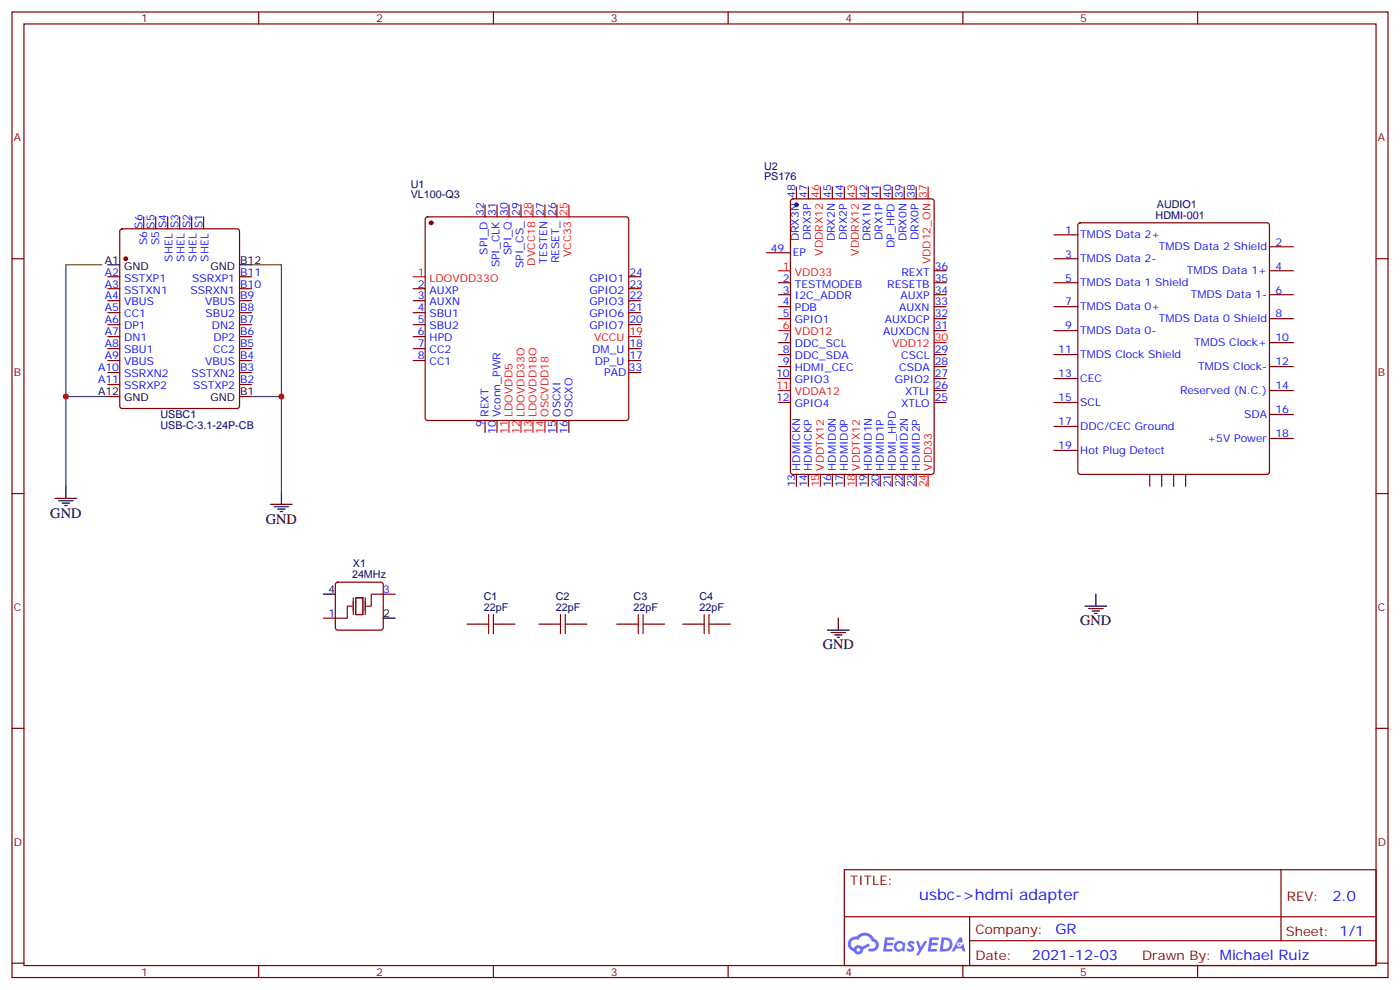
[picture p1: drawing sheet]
<svg xmlns="http://www.w3.org/2000/svg" width="412mm" height="292mm" viewBox="0 0 412 292" stroke-linecap="round" stroke-linejoin="round" font-family="sans-serif">
<g fill="none" stroke="#870000" stroke-width=".35">
<path d="M3.5 3.5h405.4v284.4h-405.4zM7.1 7.1h398.2v277.2h-398.2zM76.2 3.5v3.6M145.3 3.5v3.6M214.5 3.5v3.6M283.6 3.5v3.6M352.8 3.5v3.6M3.5 76.2h3.6M405.3 76.2h3.6M3.5 145.3h3.6M405.3 145.3h3.6M3.5 214.5h3.6"/>
<path d="M405.3 214.5h3.6M248.7 256.1h156.6v28.2h-156.6zM377.3 256.1v20.9M248.7 270h156.5M285.6 277h119.6M285.6 270v14.1M3.5 283.6h3.6M76.2 284.3v3.6M145.3 284.3v3.6M214.5 284.3v3.6M283.6 284.3v3.6M352.8 284.3v3.6"/>
<path d="M405.3 283.6h3.6"/>
</g>
<g fill="#5487ff">
<path d="M267.7 277.3a1.22 1.22 0 0 1 1.7 .3l-.4 .5a.47 .47 0 0 0-.3-.4 .47 .47 0 0 0-.5 .2l.1 .3a1.14 1.14 0 0 1 .8 1.7 1.14 1.14 0 0 1-1.9 0l-.2-.2 .5-.5 .7 .4a.29 .29 0 0 0 .3-.3 .29 .29 0 0 0-.2-.3 1.04 1.04 0 0 1-.6-1.7z"/>
<path d="M260.7 276h2.4l.3 .2-.2 .5-1.8 .1-.1 .8h1.5l.3 .4-.3 .4h-1.6l-.2 1.1h1.7l.2 .3-.2 .3-2.6 .1z"/>
<path d="M273.8 276h2.4l.3 .2-.1 .5-1.8 .1-.2 .8h1.6l.3 .4-.4 .4h-1.6l-.1 1.1h1.7l.2 .3-.2 .3-2.6 .1z"/>
<path d="M282.6 276.1h.7l.3 1.2-.6 .3a.69 .69 0 0 0-1 .3 .69 .69 0 0 0 .4 1 .69 .69 0 0 0 .9-.7l.5-.2 .6 2.2h-.8l-.2-.9h-1.8l-.5 .9h-.8z"/>
<path d="M269.8 277.1h.8l.6 1.8 1.1-1.8h.9l-2.6 4.2h-.8l.9-1.5z"/>
<path d="M277.4 276.1l-.6 4.1h1.3a2.11 2.11 0 0 0 2.5-2.1 2.11 2.11 0 0 0-2.5-2zM278.1 276.8a1.39 1.39 0 0 1 1.7 1.4 1.39 1.39 0 0 1-1.8 1.3h-.3z"/>
<path d="M263.7 277.7a1.54 1.54 0 0 0-.1 2.1 1.54 1.54 0 0 0 2.2 .2l.6 .2 .3-2.3-.2-.2-.4-.1a1.49 1.49 0 0 0-2.4 .1zM264 278.7a.94 .94 0 0 1 1.8 0 .94 .94 0 0 1-1.8 0z"/>
<path d="M250.4 276.4a2.18 2.18 0 0 0 1.1 3.7 1.44 1.44 0 0 0 1.6 1 1.44 1.44 0 0 0 1.2-1.5l2-1-.5-.8-1.9 1a1.47 1.47 0 0 0-2.4 .4 1.39 1.39 0 0 1-.7-1.9 1.39 1.39 0 0 1 2-.5 2.12 2.12 0 0 1 2.2-1.3 2.12 2.12 0 0 1 1.9 1.7 1.14 1.14 0 0 1 1.1 1.4 1.14 1.14 0 0 1-1.7 .8 .43 .43 0 0 0-.5 .3 .43 .43 0 0 0 .4 .5 1.98 1.98 0 0 0 2.5-1.2 1.98 1.98 0 0 0-1.2-2.5 3.1 3.1 0 0 0-5.3-.7l-.9 .1zM252.3 279.7a.55 .55 0 0 1 1.1 0 .55 .55 0 0 1-1.1 0z"/>
<circle cx="282.6" cy="278.1" r=".26"/>
</g>
<g fill="none" stroke="#870000" stroke-width=".35">
<path d="M233.1 58.8l.4-.2h41l.6 .4 .1 80-.5 .6-41.2 .1-.6-.5-.1-79.9zM234.6 55v3.6M238.1 55v3.6M245.2 55v3.6M248.7 55v3.6M255.8 55v3.6M259.3 55v3.6M262.8 55v3.6M266.3 55v3.6M269.9 55v3.6M35.5 67.6l.5-.2h33.8l.7 .4 .1 51.8-.5 .6-34.1 .1-.7-.5v-51.7zM42.3 63.9v3.5"/>
<path d="M45.9 63.9v3.5M49.4 63.9v3.5M52.9 63.9v3.5M56.4 63.9v3.5M60 63.9v3.5M125.5 64.1l.4-.2h58.6l.5 .2 .2 .5v58.5l-.2 .5-.5 .2h-58.6l-.5-.2-.2-.5v-58.5zM142.9 60.3v3.6M146.4 60.3v3.6M149.9 60.3v3.6M153.5 60.3v3.6M160.5 60.3v3.6M164 60.3v3.6"/>
<path d="M225.8 74.4h7M275.2 79.7h3.5M310.4 76.2h7.1M310.4 69.1h7.1M317.7 65.8l.5-.2h55l.5 .2 .2 .5v72.7l-.2 .5-.5 .2h-55l-.5-.2-.2-.5v-72.7zM373.9 79.7h7.1M373.9 72.7h7.1M31.7 85h3.6M31.7 88.5h3.6M31.7 92.1h3.6M31.7 95.6h3.6M31.7 99.1h3.6"/>
<path d="M31.7 81.5h3.6M70.6 85h3.5M70.6 88.5h3.5M70.6 92.1h3.5M70.6 95.6h3.5M70.6 99.1h3.5M70.6 81.5h3.5M121.7 85h3.5M121.7 88.5h3.5M121.7 92.1h3.5M121.7 95.6h3.5M121.7 99.1h3.5"/>
<path d="M185.2 85h3.5M185.2 88.5h3.5M185.2 92.1h3.5M185.2 95.6h3.5M185.2 81.5h3.5M229.3 83.3h3.5M229.3 86.8h3.5M229.3 90.3h3.5M229.3 93.8h3.5M275.2 83.3h3.5M275.2 86.8h3.5M275.2 90.3h3.5"/>
<path d="M275.2 93.8h3.5M275.2 97.4h3.5M310.4 83.3h7.1M310.4 90.3h7.1M310.4 97.4h7.1M373.9 86.8h7.1M373.9 93.8h7.1M31.7 102.7h3.6M31.7 106.2h3.6M31.7 109.7h3.6M31.7 113.2h3.6M70.6 102.7h3.5"/>
<path d="M70.6 106.2h3.5M70.6 109.7h3.5M70.6 113.2h3.5M121.7 102.7h3.5M121.7 106.2h3.5M185.2 102.7h3.5M185.2 106.2h3.5M185.2 109.7h3.5M229.3 100.9h3.5M229.3 104.4h3.5M229.3 107.9h3.5M229.3 111.5h3.5"/>
<path d="M229.3 118.5h3.5M275.2 104.4h3.5M275.2 107.9h3.5M275.2 111.5h3.5M275.2 118.5h3.5M275.2 115h3.5M310.4 104.4h7.1M310.4 111.5h7.1M310.4 118.5h7.1M373.9 100.9h7.1M373.9 107.9h7.1M373.9 115h7.1"/>
<path d="M142.9 123.8v3.6M146.4 123.8v3.6M164 123.8v3.6M167.6 123.8v3.6M234.6 139.7v3.5M238.1 139.7v3.5M245.2 139.7v3.5M248.7 139.7v3.5M255.8 139.7v3.5M259.3 139.7v3.5M262.8 139.7v3.5M266.3 139.7v3.5"/>
<path d="M269.9 139.7v3.5M310.4 132.6h7.1M310.4 125.6h7.1M338.7 139.7v3.5M342.2 139.7v3.5M345.7 139.7v3.5M349.2 139.7v3.5M373.9 129.1h7.1M373.9 122.1h7.1M99 171.7l.5-.2h12.7l.5 .2 .2 .5v12.7l-.2 .5-.5 .2h-12.7l-.5-.3-.2-.4v-12.7zM112.9 175h3.5M95.2 182h3.6"/>
<path d="M137.6 183.8h3.5M148.2 183.8h3.5M158.7 183.8h3.6M169.3 183.8h3.6M181.7 183.8h3.5M192.3 183.8h3.5M201.1 183.8h3.5M211.7 183.8h3.5"/>
</g>
<g fill="#870000" stroke="#870000" stroke-width=".35">
<circle cx="127" cy="65.6" r=".53"/>
<circle cx="234.6" cy="60.3" r=".53"/>
<circle cx="37" cy="76.2" r=".53"/>
</g>
<g fill="none" stroke="#f00" stroke-width=".35">
<path d="M241.7 55v3.6M252.2 55v3.6M273.4 55v3.6M157 60.3v3.6M167.6 60.3v3.6M229.3 79.7h3.5M121.7 81.5h3.5M185.2 99.1h3.5M229.3 97.4h3.5M229.3 115h3.5M275.2 100.9h3.5M149.9 123.8v3.6"/>
<path d="M153.5 123.8v3.6M157 123.8v3.6M160.5 123.8v3.6M241.7 139.7v3.5M252.2 139.7v3.5M273.4 139.7v3.5"/>
</g>
<g fill="none" stroke="#000" stroke-width=".35">
<path d="M31.7 78h3.6M70.6 78h3.5M31.7 116.8h3.6M70.6 116.8h3.5M16.2 146.8h6.4M17.3 147.5h4.2M18.3 148.2h2.2M19 148.9h.8M19.4 143.2v3.6M79.7 148.5h6.4M80.8 149.2h4.2M81.8 149.9h2.2"/>
<path d="M82.5 150.6h.8M82.9 145v3.5M95.2 175h3.6M319.6 178.5h6.4M320.7 179.2h4.2M321.7 179.9h2.1M322.8 175v3.5M112.9 182h3.5M243.8 185.6h6.3M244.8 186.3h4.3M245.9 187h2.1M246.6 187.7h.7"/>
<path d="M246.9 182v3.6M322.4 180.6h.7"/>
</g>
<path d="M103.7 178.5h-1.4v3.5h-3.5M104.1 176v5M104.8 176h2.1v5h-2.1zM107.6 176v5M112.9 175h-3.5v3.5h-1.5" fill="none" stroke="#870012" stroke-width=".35"/>
<g fill="none" stroke="#a10000" stroke-width=".35">
<path d="M141.1 183.8h2.8M143.9 181v5.6M145.3 183.8h2.9M145.3 181v5.6M162.3 183.8h2.8M165.1 181v5.6M166.5 183.8h2.8M166.5 181v5.6M185.2 183.8h2.8M188 181v5.6M189.4 183.8h2.9M189.4 181v5.6"/>
<path d="M204.6 183.8h2.8M207.4 181v5.6M208.8 183.8h2.9M208.8 181v5.6"/>
</g>
<path d="M30 78h-10.6v65.2M74.1 78h8.8v67M19.4 116.8h12.3M74.1 116.8h8.8" fill="none" stroke="#008700" stroke-width=".35"/>
<g fill="#c00">
<circle cx="19.4" cy="116.8" r=".88"/>
<circle cx="82.9" cy="116.8" r=".88"/>
</g>
<text font-size="4.6" fill="#00f" x="270.8" y="265.1">usbc-&gt;hdmi adapter</text>
<g font-size="4.2">
<text x="14.8" y="152.4">GND</text>
<text x="78.3" y="154.2">GND</text>
<text x="318.2" y="184.2">GND</text>
<text x="242.4" y="191.2">GND</text>
</g>
<g font-size="4.2" fill="#00f">
<text x="392.5" y="265.4">2.0</text>
<text x="310.9" y="274.9">GR</text>
<text x="304" y="282.7">2021-12-03</text>
</g>
<g font-size="3.9" fill="#800">
<text x="250.5" y="260.7">TITLE:</text>
<text x="379.1" y="265.4">REV:</text>
<text x="287.4" y="274.9">Company:</text>
<text x="378.7" y="275.5">Sheet: 1/1</text>
<text x="287.4" y="282.6">Date:</text>
<text x="336.4" y="282.7">Draw</text>
<text x="346.6" y="282.7">n By: Michael Ruiz</text>
</g>
<g font-size="3.2" fill="#800">
<text x="41.6" y="6.5">1</text>
<text x="110.8" y="6.5">2</text>
<text x="179.9" y="6.5">3</text>
<text x="249.1" y="6.5">4</text>
<text x="318.2" y="6.5">5</text>
<text x="4.1" y="41.6">A</text>
<text x="405.9" y="41.6">A</text>
<text x="4.1" y="110.8">B</text>
<text x="405.9" y="110.8">B</text>
<text x="4.1" y="179.9">C</text>
<text x="405.9" y="179.9">C</text>
<text x="4.1" y="249.1">D</text>
<text x="405.9" y="249.1">D</text>
<text x="41.6" y="287.3">1</text>
<text x="110.8" y="287.3">2</text>
<text x="179.9" y="287.3">3</text>
<text x="249.1" y="287.3">4</text>
<text x="318.2" y="287.3">5</text>
</g>
<g font-size="3.2" fill="#000080">
<text x="225.1" y="53.1">PS176</text>
<text x="225.1" y="49.9">U2</text>
<text x="121" y="58.4">VL100-Q3</text>
<text x="121" y="55.2">U1</text>
<text x="340.4" y="64.6">HDMI-001</text>
<text x="340.8" y="61.4">AUDIO1</text>
<text x="47.3" y="123.1">USBC1</text>
<text x="47.3" y="126.3">USB-C-3.1-24P-CB</text>
<text x="103.9" y="167.1">X1</text>
<text x="103.7" y="170.3">24MHz</text>
<text x="142.5" y="179.9">22pF</text>
<text x="142.5" y="176.7">C1</text>
<text x="163.7" y="179.9">22pF</text>
<text x="163.7" y="176.7">C2</text>
<text x="186.6" y="179.9">22pF</text>
<text x="186.6" y="176.7">C3</text>
<text x="206" y="179.9">22pF</text>
<text x="206" y="176.7">C4</text>
</g>
<g font-size="3.2" fill="#00f">
<text x="234.2" y="58.4" transform="rotate(-90 234.2 58.4)">48</text>
<text x="237.8" y="58.4" transform="rotate(-90 237.8 58.4)">47</text>
<text x="244.8" y="58.4" transform="rotate(-90 244.8 58.4)">45</text>
<text x="248.4" y="58.4" transform="rotate(-90 248.4 58.4)">44</text>
<text x="255.4" y="58.4" transform="rotate(-90 255.4 58.4)">42</text>
<text x="258.9" y="58.4" transform="rotate(-90 258.9 58.4)">41</text>
<text x="262.5" y="58.4" transform="rotate(-90 262.5 58.4)">40</text>
<text x="266" y="58.4" transform="rotate(-90 266 58.4)">39</text>
<text x="269.5" y="58.4" transform="rotate(-90 269.5 58.4)">38</text>
<text x="142.5" y="63.7" transform="rotate(-90 142.5 63.7)">32</text>
<text x="146" y="63.7" transform="rotate(-90 146 63.7)">31</text>
<text x="149.6" y="63.7" transform="rotate(-90 149.6 63.7)">30</text>
<text x="153.1" y="63.7" transform="rotate(-90 153.1 63.7)">29</text>
<text x="160.2" y="63.7" transform="rotate(-90 160.2 63.7)">27</text>
<text x="163.7" y="63.7" transform="rotate(-90 163.7 63.7)">26</text>
<text x="42" y="67.4" transform="rotate(-90 42 67.4)">S6</text>
<text x="45.5" y="67.4" transform="rotate(-90 45.5 67.4)">S5</text>
<text x="49" y="67.2" transform="rotate(-90 49 67.2)">S4</text>
<text x="52.6" y="67.2" transform="rotate(-90 52.6 67.2)">S3</text>
<text x="56.1" y="67.2" transform="rotate(-90 56.1 67.2)">S2</text>
<text x="59.6" y="67.2" transform="rotate(-90 59.6 67.2)">S1</text>
<text x="235.3" y="71.1" transform="rotate(-90 235.3 71.1)">DRX3N</text>
<text x="238.8" y="70.6" transform="rotate(-90 238.8 70.6)">DRX3P</text>
<text x="245.9" y="71.1" transform="rotate(-90 245.9 71.1)">DRX2N</text>
<text x="249.4" y="70.6" transform="rotate(-90 249.4 70.6)">DRX2P</text>
<text x="256.5" y="71.1" transform="rotate(-90 256.5 71.1)">DRX1N</text>
<text x="260" y="70.6" transform="rotate(-90 260 70.6)">DRX1P</text>
<text x="267.1" y="71.1" transform="rotate(-90 267.1 71.1)">DRX0N</text>
<text x="270.6" y="70.6" transform="rotate(-90 270.6 70.6)">DRX0P</text>
<text x="313.7" y="68.8">1</text>
<text x="318.2" y="70.2">TMDS Data 2+</text>
<text x="43.4" y="72.3" transform="rotate(-90 43.4 72.3)">S6</text>
<text x="46.9" y="72.3" transform="rotate(-90 46.9 72.3)">S5</text>
<text x="50.8" y="77" transform="rotate(-90 50.8 77)">SHEL</text>
<text x="54.3" y="77" transform="rotate(-90 54.3 77)">SHEL</text>
<text x="57.9" y="77" transform="rotate(-90 57.9 77)">SHEL</text>
<text x="61.4" y="77" transform="rotate(-90 61.4 77)">SHEL</text>
<text x="143.6" y="75" transform="rotate(-90 143.6 75)">SPI_D</text>
<text x="150.6" y="75.1" transform="rotate(-90 150.6 75.1)">SPI_Q</text>
<text x="161.2" y="77.6" transform="rotate(-90 161.2 77.6)">TESTEN</text>
<text x="164.7" y="77.5" transform="rotate(-90 164.7 77.5)">RESET_</text>
<text x="227" y="74.1">49</text>
<text x="233.5" y="75.5">EP</text>
<text x="263.5" y="73" transform="rotate(-90 263.5 73)">DP_HPD</text>
<text x="313.7" y="75.8">3</text>
<text x="318.2" y="77.3">TMDS Data 2-</text>
<text x="341.3" y="73.7">TMDS Data 2 Shield</text>
<text x="375.7" y="72.3">2</text>
<text x="30.9" y="81.1">A2</text>
<text x="36.6" y="82.9">SSTXP1</text>
<text x="56.6" y="82.9">SSRXP1</text>
<text x="70.7" y="81.1">B11</text>
<text x="147.1" y="78.8" transform="rotate(-90 147.1 78.8)">SPI_CLK</text>
<text x="154.2" y="79" transform="rotate(-90 154.2 79)">SPI_CS_</text>
<text x="173.7" y="82.9">GPIO1</text>
<text x="185.4" y="81.1">24</text>
<text x="230.6" y="82.9">2</text>
<text x="265.5" y="81.1">REXT</text>
<text x="275.3" y="82.9">35</text>
<text x="275.3" y="79.4">36</text>
<text x="313.7" y="82.9">5</text>
<text x="349.6" y="80.8">TMDS Data 1+</text>
<text x="375.7" y="79.4">4</text>
<text x="30.9" y="84.7">A3</text>
<text x="30.9" y="88.2">A4</text>
<text x="36.6" y="86.4">SSTXN1</text>
<text x="36.6" y="90">VBUS</text>
<text x="56.1" y="86.4">SSRXN1</text>
<text x="60.4" y="90">VBUS</text>
<text x="70.7" y="88.2">B9</text>
<text x="70.7" y="84.7">B10</text>
<text x="123" y="84.7">2</text>
<text x="123" y="88.2">3</text>
<text x="126.5" y="86.4">AUXP</text>
<text x="126.5" y="90">AUXN</text>
<text x="173.7" y="90">GPIO3</text>
<text x="173.7" y="86.4">GPIO2</text>
<text x="185.4" y="88.2">22</text>
<text x="185.4" y="84.7">23</text>
<text x="230.6" y="86.4">3</text>
<text x="230.6" y="90">4</text>
<text x="234.1" y="84.7">TESTMODEB</text>
<text x="234.1" y="88.2">I2C_ADDR</text>
<text x="261.3" y="84.7">RESETB</text>
<text x="265.3" y="88.2">AUXP</text>
<text x="275.3" y="90">33</text>
<text x="275.3" y="86.4">34</text>
<text x="313.7" y="90">7</text>
<text x="318.2" y="84.3">TMDS Data 1 Shield</text>
<text x="350.8" y="87.8">TMDS Data 1-</text>
<text x="375.7" y="86.4">6</text>
<text x="30.9" y="91.7">A5</text>
<text x="30.9" y="95.2">A6</text>
<text x="36.6" y="93.5">CC1</text>
<text x="60.6" y="93.5">SBU2</text>
<text x="70.7" y="95.2">B7</text>
<text x="70.7" y="91.7">B8</text>
<text x="123" y="91.7">4</text>
<text x="123" y="95.2">5</text>
<text x="126.5" y="93.5">SBU1</text>
<text x="173.7" y="93.5">GPIO6</text>
<text x="185.4" y="95.2">20</text>
<text x="185.4" y="91.7">21</text>
<text x="230.6" y="93.5">5</text>
<text x="234.1" y="91.7">PDB</text>
<text x="234.1" y="95.2">GPIO1</text>
<text x="260.6" y="95.2">AUXDCP</text>
<text x="264.8" y="91.7">AUXN</text>
<text x="275.3" y="93.5">32</text>
<text x="318.2" y="91.4">TMDS Data 0+</text>
<text x="341.3" y="94.9">TMDS Data 0 Shield</text>
<text x="375.7" y="93.5">8</text>
<text x="30.9" y="98.8">A7</text>
<text x="36.6" y="97">DP1</text>
<text x="36.6" y="100.5">DN1</text>
<text x="62.4" y="97">DN2</text>
<text x="62.9" y="100.5">DP2</text>
<text x="70.7" y="98.8">B6</text>
<text x="123" y="98.8">6</text>
<text x="126.5" y="97">SBU2</text>
<text x="126.5" y="100.5">HPD</text>
<text x="173.7" y="97">GPIO7</text>
<text x="230.6" y="100.5">7</text>
<text x="260.2" y="98.8">AUXDCN</text>
<text x="275.3" y="97">31</text>
<text x="313.7" y="97">9</text>
<text x="318.2" y="98.4">TMDS Data 0-</text>
<text x="351.7" y="102">TMDS Clock+</text>
<text x="375.7" y="100.5">10</text>
<text x="30.9" y="102.3">A8</text>
<text x="30.9" y="105.8">A9</text>
<text x="36.6" y="104.1">SBU1</text>
<text x="36.6" y="107.6">VBUS</text>
<text x="60.4" y="107.6">VBUS</text>
<text x="62.8" y="104.1">CC2</text>
<text x="70.7" y="105.8">B4</text>
<text x="70.7" y="102.3">B5</text>
<text x="123" y="102.3">7</text>
<text x="123" y="105.8">8</text>
<text x="126.5" y="104.1">CC2</text>
<text x="126.5" y="107.6">CC1</text>
<text x="174.4" y="104.1">DM_U</text>
<text x="175.2" y="107.6">DP_U</text>
<text x="185.4" y="105.8">17</text>
<text x="185.4" y="102.3">18</text>
<text x="230.6" y="104.1">8</text>
<text x="230.6" y="107.6">9</text>
<text x="234.1" y="102.3">DDC_SCL</text>
<text x="234.1" y="105.8">DDC_SDA</text>
<text x="265.5" y="105.8">CSCL</text>
<text x="275.3" y="107.6">28</text>
<text x="275.3" y="104.1">29</text>
<text x="311.7" y="104.1">11</text>
<text x="318.2" y="105.5">TMDS Clock Shield</text>
<text x="375.7" y="107.6">12</text>
<text x="28.9" y="109.4">A10</text>
<text x="28.9" y="112.9">A11</text>
<text x="36.6" y="111.1">SSRXN2</text>
<text x="56.4" y="111.1">SSTXN2</text>
<text x="70.7" y="112.9">B2</text>
<text x="70.7" y="109.4">B3</text>
<text x="178" y="110.8">PAD</text>
<text x="185.2" y="109.4">33</text>
<text x="228.6" y="111.1">10</text>
<text x="234.1" y="109.4">HDMI_CEC</text>
<text x="234.1" y="112.9">GPIO3</text>
<text x="263.6" y="112.9">GPIO2</text>
<text x="264.9" y="109.4">CSDA</text>
<text x="275.3" y="111.1">27</text>
<text x="311.7" y="111.1">13</text>
<text x="318.2" y="112.5">CEC</text>
<text x="352.9" y="109">TMDS Clock-</text>
<text x="36.6" y="114.7">SSRXP2</text>
<text x="56.9" y="114.7">SSTXP2</text>
<text x="228.6" y="118.2">12</text>
<text x="234.1" y="119.9">GPIO4</text>
<text x="265.5" y="119.9">XTLO</text>
<text x="266.6" y="116.4">XTLI</text>
<text x="275.3" y="118.2">25</text>
<text x="275.3" y="114.7">26</text>
<text x="311.7" y="118.2">15</text>
<text x="318.2" y="119.6">SCL</text>
<text x="347.6" y="116.1">Reserved (N.C.)</text>
<text x="375.7" y="114.7">14</text>
<text x="142.5" y="125.7" transform="rotate(-90 142.5 125.7)">9</text>
<text x="143.9" y="122.8" transform="rotate(-90 143.9 122.8)">REXT</text>
<text x="147.5" y="122.8" transform="rotate(-90 147.5 122.8)">Vconn_PWR</text>
<text x="165.1" y="122.8" transform="rotate(-90 165.1 122.8)">OSCXI</text>
<text x="168.6" y="122.8" transform="rotate(-90 168.6 122.8)">OSCXO</text>
<text x="311.7" y="125.2">17</text>
<text x="366.5" y="123.1">SDA</text>
<text x="375.7" y="121.7">16</text>
<text x="146" y="127.7" transform="rotate(-90 146 127.7)">10</text>
<text x="163.7" y="127.7" transform="rotate(-90 163.7 127.7)">15</text>
<text x="167.2" y="127.7" transform="rotate(-90 167.2 127.7)">16</text>
<text x="318.2" y="126.6">DDC/CEC Ground</text>
<text x="355.7" y="130.2">+5V Pow</text>
<text x="370" y="130.2">er</text>
<text x="375.7" y="128.8">18</text>
<text x="311.7" y="132.3">19</text>
<text x="318.2" y="133.7">Hot Plug Detect</text>
<text x="234.2" y="143.6" transform="rotate(-90 234.2 143.6)">13</text>
<text x="235.7" y="138.6" transform="rotate(-90 235.7 138.6)">HDMICKN</text>
<text x="237.8" y="143.6" transform="rotate(-90 237.8 143.6)">14</text>
<text x="239.2" y="138.6" transform="rotate(-90 239.2 138.6)">HDMICKP</text>
<text x="244.8" y="143.6" transform="rotate(-90 244.8 143.6)">16</text>
<text x="246.2" y="138.6" transform="rotate(-90 246.2 138.6)">HDMID0N</text>
<text x="248.4" y="143.6" transform="rotate(-90 248.4 143.6)">17</text>
<text x="249.8" y="138.6" transform="rotate(-90 249.8 138.6)">HDMID0P</text>
<text x="255.4" y="143.6" transform="rotate(-90 255.4 143.6)">19</text>
<text x="256.8" y="138.6" transform="rotate(-90 256.8 138.6)">HDMID1N</text>
<text x="258.9" y="143.6" transform="rotate(-90 258.9 143.6)">20</text>
<text x="260.3" y="138.6" transform="rotate(-90 260.3 138.6)">HDMID1P</text>
<text x="262.5" y="143.6" transform="rotate(-90 262.5 143.6)">21</text>
<text x="263.9" y="138.6" transform="rotate(-90 263.9 138.6)">HDMI_HPD</text>
<text x="266" y="143.6" transform="rotate(-90 266 143.6)">22</text>
<text x="267.4" y="138.6" transform="rotate(-90 267.4 138.6)">HDMID2N</text>
<text x="269.5" y="143.6" transform="rotate(-90 269.5 143.6)">23</text>
<text x="270.9" y="138.6" transform="rotate(-90 270.9 138.6)">HDMID2P</text>
<text x="112.9" y="174.6">3</text>
<text x="96.8" y="181.7">1</text>
</g>
<g font-size="3.2" fill="#f00">
<text x="241.3" y="58.4" transform="rotate(-90 241.3 58.4)">46</text>
<text x="251.9" y="58.4" transform="rotate(-90 251.9 58.4)">43</text>
<text x="273" y="58.4" transform="rotate(-90 273 58.4)">37</text>
<text x="156.6" y="63.7" transform="rotate(-90 156.6 63.7)">28</text>
<text x="167.2" y="63.7" transform="rotate(-90 167.2 63.7)">25</text>
<text x="168.3" y="75.8" transform="rotate(-90 168.3 75.8)">VCC33</text>
<text x="242.4" y="75.3" transform="rotate(-90 242.4 75.3)">VDDRX12</text>
<text x="252.9" y="75.3" transform="rotate(-90 252.9 75.3)">VDDRX12</text>
<text x="274.1" y="77.8" transform="rotate(-90 274.1 77.8)">VDD12_ON</text>
<text x="123" y="81.1">1</text>
<text x="126.5" y="82.9">LDOVDD33O</text>
<text x="157.7" y="78.2" transform="rotate(-90 157.7 78.2)">DVCC18</text>
<text x="230.6" y="79.4">1</text>
<text x="234.1" y="81.1">VDD33</text>
<text x="175" y="100.5">VCCU</text>
<text x="185.4" y="98.8">19</text>
<text x="230.6" y="97">6</text>
<text x="234.1" y="98.8">VDD12</text>
<text x="275.3" y="100.5">30</text>
<text x="262.8" y="102.3">VDD12</text>
<text x="228.6" y="114.7">11</text>
<text x="234.1" y="116.4">VDDA12</text>
<text x="151" y="122.8" transform="rotate(-90 151 122.8)">LDOVDD5</text>
<text x="154.5" y="122.8" transform="rotate(-90 154.5 122.8)">LDOVDD33O</text>
<text x="158" y="122.8" transform="rotate(-90 158 122.8)">LDOVDD18O</text>
<text x="161.6" y="122.8" transform="rotate(-90 161.6 122.8)">OSCVDD18</text>
<text x="149.6" y="127.7" transform="rotate(-90 149.6 127.7)">11</text>
<text x="153.1" y="127.7" transform="rotate(-90 153.1 127.7)">12</text>
<text x="156.6" y="127.7" transform="rotate(-90 156.6 127.7)">13</text>
<text x="160.2" y="127.7" transform="rotate(-90 160.2 127.7)">14</text>
<text x="241.3" y="143.6" transform="rotate(-90 241.3 143.6)">15</text>
<text x="242.7" y="138.6" transform="rotate(-90 242.7 138.6)">VDDTX12</text>
<text x="251.9" y="143.6" transform="rotate(-90 251.9 143.6)">18</text>
<text x="253.3" y="138.6" transform="rotate(-90 253.3 138.6)">VDDTX12</text>
<text x="273" y="143.6" transform="rotate(-90 273 143.6)">24</text>
<text x="274.5" y="138.6" transform="rotate(-90 274.5 138.6)">VDD33</text>
</g>
<g font-size="3.2">
<text x="30.9" y="77.6">A1</text>
<text x="70.7" y="77.6">B12</text>
<text x="36.6" y="79.4">GND</text>
<text x="62" y="79.4">GND</text>
<text x="28.9" y="116.4">A12</text>
<text x="36.6" y="118.2">GND</text>
<text x="62" y="118.2">GND</text>
<text x="70.7" y="116.4">B1</text>
<text x="96.8" y="174.6">4</text>
<text x="112.9" y="181.7">2</text>
</g>
</svg>
